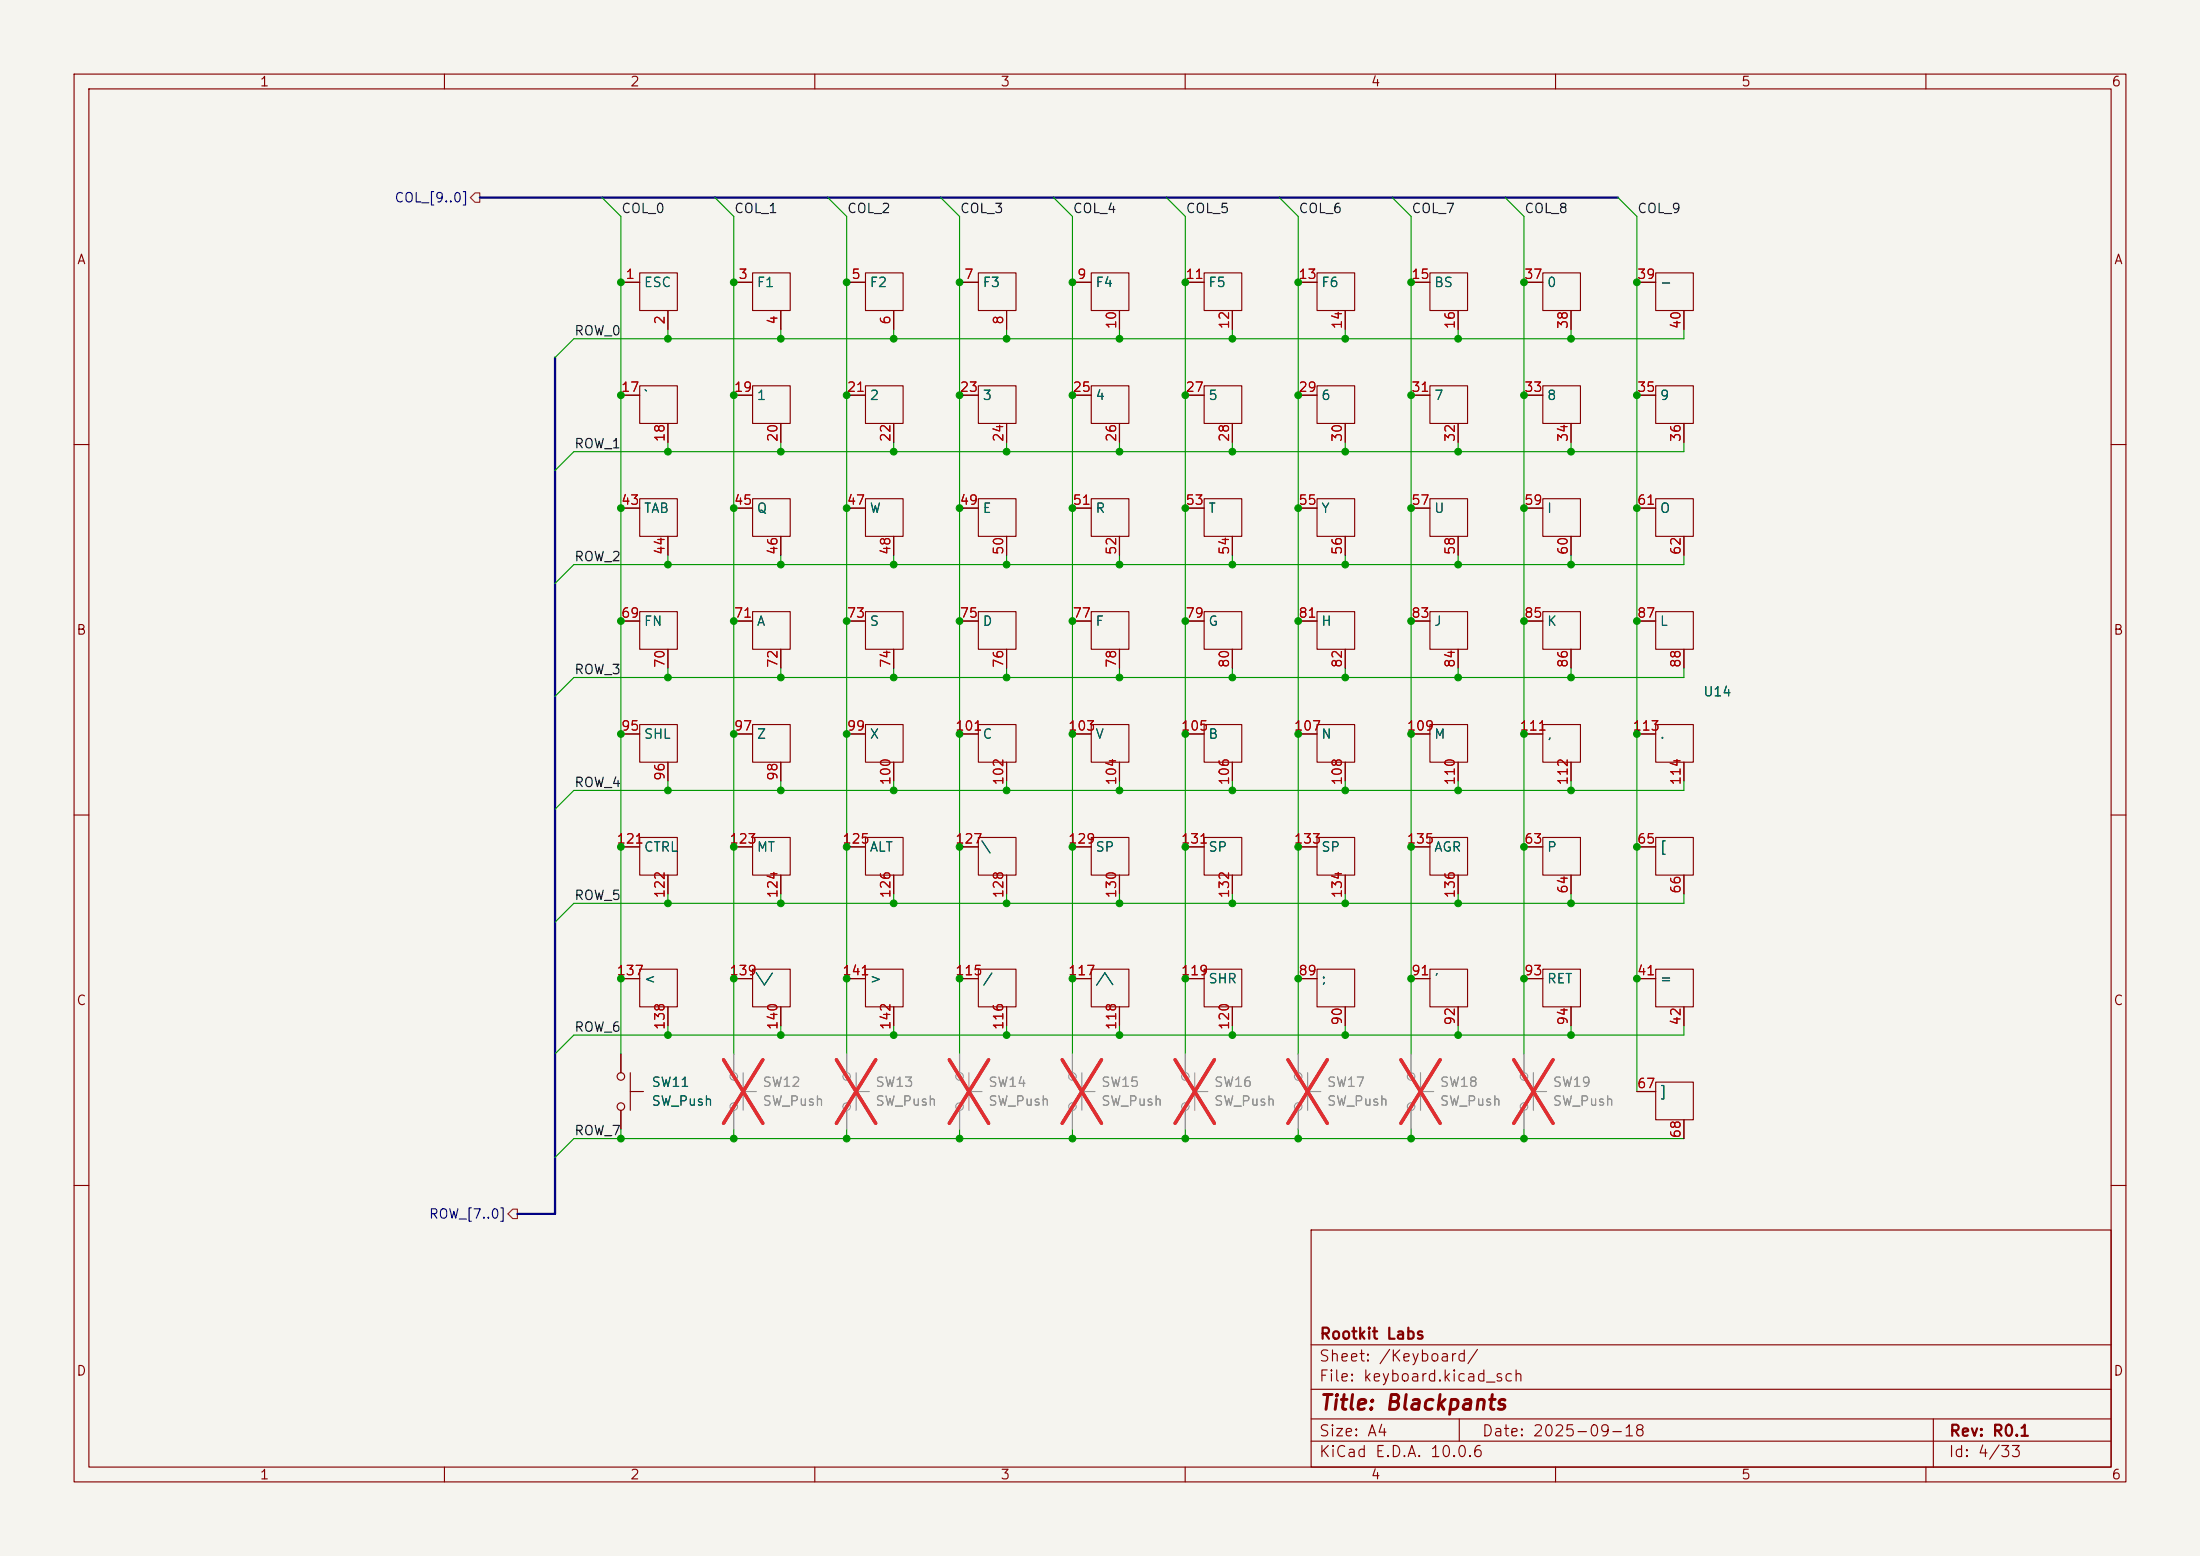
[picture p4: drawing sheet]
<svg xmlns="http://www.w3.org/2000/svg" width="297mm" height="210mm" viewBox="0 0 297 210" stroke-linecap="round" stroke-linejoin="round" font-family="sans-serif">
<path d="M0 0h297v210h-297z" fill="#f5f4ef" stroke="#f5f4ef" stroke-width=".14"/>
<g fill="none" stroke="#840000" stroke-width=".15">
<path d="M10 10h277v190h-277zM12 12h273v186h-273zM60 10v2M110 10v2M160 10v2M210 10v2M260 10v2M83.8 38.1h2.6M86.4 36.8h5v5.1h-5zM99.1 38.1h2.5M101.6 36.8h5.1v5.1h-5.1zM114.3 38.1h2.5"/>
<path d="M116.8 36.8h5.1v5.1h-5.1zM129.5 38.1h2.6M132.1 36.8h5.1v5.1h-5.1zM144.8 38.1h2.5M147.3 36.8h5.1v5.1h-5.1zM160 38.1h2.6M162.6 36.8h5v5.1h-5zM175.3 38.1h2.5M177.8 36.8h5.1v5.1h-5.1zM190.5 38.1h2.5M193 36.8h5.1v5.1h-5.1zM205.7 38.1h2.6"/>
<path d="M208.3 36.8h5.1v5.1h-5.1zM221 38.1h2.5M223.5 36.8h5.1v5.1h-5.1zM83.8 53.3h2.6M86.4 52.1h5v5.1h-5zM90.2 41.9v2.6M90.2 57.2v2.5M99.1 53.3h2.5M101.6 52.1h5.1v5.1h-5.1zM105.4 41.9v2.6M105.4 57.2v2.5M114.3 53.3h2.5"/>
<path d="M116.8 52.1h5.1v5.1h-5.1zM120.6 41.9v2.6M120.6 57.2v2.5M129.5 53.3h2.6M132.1 52.1h5.1v5.1h-5.1zM135.9 41.9v2.6M135.9 57.2v2.5M144.8 53.3h2.5M147.3 52.1h5.1v5.1h-5.1zM151.1 41.9v2.6M151.1 57.2v2.5M160 53.3h2.6"/>
<path d="M162.6 52.1h5v5.1h-5zM166.4 41.9v2.6M166.4 57.2v2.5M175.3 53.3h2.5M177.8 52.1h5.1v5.1h-5.1zM181.6 41.9v2.6M181.6 57.2v2.5M190.5 53.3h2.5M193 52.1h5.1v5.1h-5.1zM196.8 41.9v2.6M196.8 57.2v2.5M205.7 53.3h2.6"/>
<path d="M208.3 52.1h5.1v5.1h-5.1zM212.1 41.9v2.6M212.1 57.2v2.5M221 53.3h2.5M223.5 52.1h5.1v5.1h-5.1zM227.3 41.9v2.6M227.3 57.2v2.5M10 60h2M83.8 68.6h2.6M86.4 67.3h5v5.1h-5zM90.2 72.4v2.5M99.1 68.6h2.5"/>
<path d="M101.6 67.3h5.1v5.1h-5.1zM105.4 72.4v2.5M114.3 68.6h2.5M116.8 67.3h5.1v5.1h-5.1zM120.6 72.4v2.5M129.5 68.6h2.6M132.1 67.3h5.1v5.1h-5.1zM135.9 72.4v2.5M144.8 68.6h2.5M147.3 67.3h5.1v5.1h-5.1zM151.1 72.4v2.5M160 68.6h2.6"/>
<path d="M162.6 67.3h5v5.1h-5zM166.4 72.4v2.5M175.3 68.6h2.5M177.8 67.3h5.1v5.1h-5.1zM181.6 72.4v2.5M190.5 68.6h2.5M193 67.3h5.1v5.1h-5.1zM196.8 72.4v2.5M205.7 68.6h2.6M208.3 67.3h5.1v5.1h-5.1zM212.1 72.4v2.5M221 68.6h2.5"/>
<path d="M223.5 67.3h5.1v5.1h-5.1zM227.3 72.4v2.5M285 60h2M83.8 83.8h2.6M83.8 99.1h2.6M86.4 82.6h5v5h-5zM86.4 97.8h5v5.1h-5zM90.2 87.6v2.6M99.1 83.8h2.5M99.1 99.1h2.5M101.6 82.6h5.1v5h-5.1zM101.6 97.8h5.1v5.1h-5.1z"/>
<path d="M105.4 87.6v2.6M114.3 83.8h2.5M114.3 99.1h2.5M116.8 82.6h5.1v5h-5.1zM116.8 97.8h5.1v5.1h-5.1zM120.6 87.6v2.6M129.5 83.8h2.6M129.5 99.1h2.6M132.1 82.6h5.1v5h-5.1zM132.1 97.8h5.1v5.1h-5.1zM135.9 87.6v2.6M144.8 83.8h2.5"/>
<path d="M144.8 99.1h2.5M147.3 82.6h5.1v5h-5.1zM147.3 97.8h5.1v5.1h-5.1zM151.1 87.6v2.6M160 83.8h2.6M160 99.1h2.6M162.6 82.6h5v5h-5zM162.6 97.8h5v5.1h-5zM166.4 87.6v2.6M175.3 83.8h2.5M175.3 99.1h2.5M177.8 82.6h5.1v5h-5.1z"/>
<path d="M177.8 97.8h5.1v5.1h-5.1zM181.6 87.6v2.6M190.5 83.8h2.5M190.5 99.1h2.5M193 82.6h5.1v5h-5.1zM193 97.8h5.1v5.1h-5.1zM196.8 87.6v2.6M205.7 83.8h2.6M205.7 99.1h2.6M208.3 82.6h5.1v5h-5.1zM208.3 97.8h5.1v5.1h-5.1zM212.1 87.6v2.6"/>
<path d="M221 83.8h2.5M221 99.1h2.5M223.5 82.6h5.1v5h-5.1zM223.5 97.8h5.1v5.1h-5.1zM227.3 87.6v2.6M10 110h2M83.8 114.3h2.6M86.4 113h5v5.1h-5zM90.2 102.9v2.5M90.2 118.1v2.6M99.1 114.3h2.5M101.6 113h5.1v5.1h-5.1z"/>
<path d="M105.4 102.9v2.5M105.4 118.1v2.6M114.3 114.3h2.5M116.8 113h5.1v5.1h-5.1zM120.6 102.9v2.5M120.6 118.1v2.6M129.5 114.3h2.6M132.1 113h5.1v5.1h-5.1zM135.9 102.9v2.5M135.9 118.1v2.6M144.8 114.3h2.5M147.3 113h5.1v5.1h-5.1z"/>
<path d="M151.1 102.9v2.5M151.1 118.1v2.6M160 114.3h2.6M162.6 113h5v5.1h-5zM166.4 102.9v2.5M166.4 118.1v2.6M175.3 114.3h2.5M177.8 113h5.1v5.1h-5.1zM181.6 102.9v2.5M181.6 118.1v2.6M190.5 114.3h2.5M193 113h5.1v5.1h-5.1z"/>
<path d="M196.8 102.9v2.5M196.8 118.1v2.6M205.7 114.3h2.6M208.3 113h5.1v5.1h-5.1zM212.1 102.9v2.5M212.1 118.1v2.6M221 114.3h2.5M223.5 113h5.1v5.1h-5.1zM227.3 102.9v2.5M227.3 118.1v2.6M285 110h2M83.8 132.1h2.6"/>
<path d="M86.4 130.8h5v5.1h-5zM90.2 135.9v2.5M99.1 132.1h2.5M101.6 130.8h5.1v5.1h-5.1zM105.4 135.9v2.5M114.3 132.1h2.5M116.8 130.8h5.1v5.1h-5.1zM120.6 135.9v2.5M129.5 132.1h2.6M132.1 130.8h5.1v5.1h-5.1zM135.9 135.9v2.5M144.8 132.1h2.5"/>
<path d="M147.3 130.8h5.1v5.1h-5.1zM151.1 135.9v2.5M160 132.1h2.6M162.6 130.8h5v5.1h-5zM166.4 135.9v2.5M175.3 132.1h2.5M177.8 130.8h5.1v5.1h-5.1zM181.6 135.9v2.5M190.5 132.1h2.5M193 130.8h5.1v5.1h-5.1zM196.8 135.9v2.5M205.7 132.1h2.6"/>
<path d="M208.3 130.8h5.1v5.1h-5.1zM212.1 135.9v2.5M221 132.1h2.5M223.5 130.8h5.1v5.1h-5.1zM227.3 135.9v2.5M83.8 142.2v2.6M83.8 149.9v2.5M85.1 147.3h1.8M85.1 144.8v5.1M221 147.3h2.5M223.5 146.1h5.1v5h-5.1zM227.3 151.1v2.6"/>
<path d="M10 160h2M177 166h108v32h-108zM285 160h2M60 198v2M110 198v2M160 198v2M177 194.5h108M177 191.5h108M177 187.5h108M177 181.5h108M197 191.5v3M210 198v2"/>
<path d="M260 198v2M261 191.5v6.5"/>
<circle cx="83.8" cy="149.4" r=".51"/>
<circle cx="83.8" cy="145.3" r=".51"/>
</g>
<g fill="none" stroke="#9c9b98" stroke-width=".15">
<path d="M99.1 142.2v2.6M99.1 149.9v2.5M100.3 147.3h1.8M100.3 144.8v5.1M114.3 142.2v2.6M114.3 149.9v2.5M115.6 147.3h1.7M115.6 144.8v5.1M129.5 142.2v2.6M129.5 149.9v2.5M130.8 147.3h1.8M130.8 144.8v5.1"/>
<path d="M144.8 142.2v2.6M144.8 149.9v2.5M146 147.3h1.8M146 144.8v5.1M160 142.2v2.6M160 149.9v2.5M161.3 147.3h1.8M161.3 144.8v5.1M175.3 142.2v2.6M175.3 149.9v2.5M176.5 147.3h1.8M176.5 144.8v5.1"/>
<path d="M190.5 142.2v2.6M190.5 149.9v2.5M191.8 147.3h1.7M191.8 144.8v5.1M205.7 142.2v2.6M205.7 149.9v2.5M207 147.3h1.8M207 144.8v5.1"/>
<circle cx="99.1" cy="149.4" r=".51"/>
<circle cx="99.1" cy="145.3" r=".51"/>
<circle cx="114.3" cy="149.4" r=".51"/>
<circle cx="114.3" cy="145.3" r=".51"/>
<circle cx="129.5" cy="149.4" r=".51"/>
<circle cx="129.5" cy="145.3" r=".51"/>
<circle cx="144.8" cy="149.4" r=".51"/>
<circle cx="144.8" cy="145.3" r=".51"/>
<circle cx="160" cy="145.3" r=".51"/>
<circle cx="160" cy="149.4" r=".51"/>
<circle cx="175.3" cy="149.4" r=".51"/>
<circle cx="175.3" cy="145.3" r=".51"/>
<circle cx="190.5" cy="149.4" r=".51"/>
<circle cx="190.5" cy="145.3" r=".51"/>
<circle cx="205.7" cy="149.4" r=".51"/>
<circle cx="205.7" cy="145.3" r=".51"/>
</g>
<g fill="none" stroke="#e12e31" stroke-width=".46">
<path d="M97.7 143l5.3 8.6M103 143l-5.3 8.6M112.9 143l5.3 8.6M118.2 143l-5.3 8.6M128.2 143l5.3 8.6M133.5 143l-5.3 8.6M143.4 143l5.3 8.6M148.7 143l-5.3 8.6M158.6 143l5.3 8.6M163.9 143l-5.3 8.6M173.9 143l5.3 8.6M179.2 143l-5.3 8.6"/>
<path d="M189.1 143l5.3 8.6M194.4 143l-5.3 8.6M204.4 143l5.3 8.6M209.7 143l-5.3 8.6"/>
</g>
<path d="M64.1 26h.7v1.3h-.7l-.6-.6zM69.2 163.2h.6v1.3h-.6l-.6-.7z" fill="none" stroke="#725600" stroke-width=".15"/>
<path d="M64.8 26.7h153.6M74.9 48.3v115.5h-5.1" fill="none" stroke="#000084" stroke-width=".3"/>
<g fill="none" stroke="#009600" stroke-width=".15">
<path d="M81.3 26.7l2.5 2.5v113M96.5 26.7l2.6 2.5v113M111.8 26.7l2.5 2.5v113M127 26.7l2.5 2.5v113M142.2 26.7l2.6 2.5v113M157.5 26.7l2.5 2.5v113M172.7 26.7l2.6 2.5v113M188 26.7l2.5 2.5v113M203.2 26.7l2.5 2.5v113M218.4 26.7l2.6 2.5v118.1M90.2 44.5v1.2M90.2 59.7v1.3"/>
<path d="M105.4 44.5v1.2M105.4 59.7v1.3M120.6 44.5v1.2M120.6 59.7v1.3M135.9 44.5v1.2M135.9 59.7v1.3M151.1 44.5v1.2M151.1 59.7v1.3M166.4 44.5v1.2M166.4 59.7v1.3M181.6 44.5v1.2M181.6 59.7v1.3"/>
<path d="M196.8 44.5v1.2M196.8 59.7v1.3M212.1 44.5v1.2M212.1 59.7v1.3M227.3 44.5v1.2h-149.8l-2.6 2.6M227.3 59.7v1.3h-149.8l-2.6 2.5M90.2 74.9v1.3M105.4 74.9v1.3M120.6 74.9v1.3M135.9 74.9v1.3M151.1 74.9v1.3M166.4 74.9v1.3"/>
<path d="M181.6 74.9v1.3M196.8 74.9v1.3M212.1 74.9v1.3M227.3 74.9v1.3h-149.8l-2.6 2.5M90.2 90.2v1.2M105.4 90.2v1.2M120.6 90.2v1.2M135.9 90.2v1.2M151.1 90.2v1.2M166.4 90.2v1.2M181.6 90.2v1.2M196.8 90.2v1.2"/>
<path d="M212.1 90.2v1.2M227.3 90.2v1.2h-149.8l-2.6 2.6M90.2 105.4v1.3M105.4 105.4v1.3M120.6 105.4v1.3M135.9 105.4v1.3M151.1 105.4v1.3M166.4 105.4v1.3M181.6 105.4v1.3M196.8 105.4v1.3M212.1 105.4v1.3M227.3 105.4v1.3h-149.8l-2.6 2.5"/>
<path d="M90.2 120.7v1.2M90.2 138.4v1.3M105.4 120.7v1.2M105.4 138.4v1.3M120.6 120.7v1.2M120.6 138.4v1.3M135.9 120.7v1.2M135.9 138.4v1.3M151.1 120.7v1.2M151.1 138.4v1.3M166.4 120.7v1.2M166.4 138.4v1.3"/>
<path d="M181.6 120.7v1.2M181.6 138.4v1.3M196.8 120.7v1.2M196.8 138.4v1.3M212.1 120.7v1.2M212.1 138.4v1.3M227.3 120.7v1.2h-149.8l-2.6 2.6M227.3 138.4v1.3h-149.8l-2.6 2.5M83.8 152.4v1.3M99.1 152.4v1.3M114.3 152.4v1.3M129.5 152.4v1.3"/>
<path d="M144.8 152.4v1.3M160 152.4v1.3M175.3 152.4v1.3M190.5 152.4v1.3M205.7 152.4v1.3M227.3 153.7h-149.8l-2.6 2.5"/>
</g>
<g fill="#009600" stroke="#009600" stroke-width=".14">
<circle cx="90.2" cy="45.7" r=".46"/>
<circle cx="90.2" cy="61" r=".46"/>
<circle cx="83.8" cy="68.6" r=".46"/>
<circle cx="99.1" cy="68.6" r=".46"/>
<circle cx="83.8" cy="38.1" r=".46"/>
<circle cx="90.2" cy="76.2" r=".46"/>
<circle cx="83.8" cy="53.3" r=".46"/>
<circle cx="105.4" cy="121.9" r=".46"/>
<circle cx="99.1" cy="114.3" r=".46"/>
<circle cx="114.3" cy="153.7" r=".46"/>
<circle cx="90.2" cy="139.7" r=".46"/>
<circle cx="83.8" cy="132.1" r=".46"/>
<circle cx="99.1" cy="153.7" r=".46"/>
<circle cx="83.8" cy="153.7" r=".46"/>
<circle cx="90.2" cy="121.9" r=".46"/>
<circle cx="83.8" cy="114.3" r=".46"/>
<circle cx="99.1" cy="132.1" r=".46"/>
<circle cx="105.4" cy="139.7" r=".46"/>
<circle cx="99.1" cy="83.8" r=".46"/>
<circle cx="105.4" cy="91.4" r=".46"/>
<circle cx="83.8" cy="99.1" r=".46"/>
<circle cx="105.4" cy="106.7" r=".46"/>
<circle cx="99.1" cy="99.1" r=".46"/>
<circle cx="90.2" cy="106.7" r=".46"/>
<circle cx="114.3" cy="83.8" r=".46"/>
<circle cx="90.2" cy="91.4" r=".46"/>
<circle cx="83.8" cy="83.8" r=".46"/>
<circle cx="120.6" cy="106.7" r=".46"/>
<circle cx="129.5" cy="114.3" r=".46"/>
<circle cx="135.9" cy="121.9" r=".46"/>
<circle cx="114.3" cy="132.1" r=".46"/>
<circle cx="120.6" cy="139.7" r=".46"/>
<circle cx="129.5" cy="132.1" r=".46"/>
<circle cx="114.3" cy="114.3" r=".46"/>
<circle cx="120.6" cy="121.9" r=".46"/>
<circle cx="129.5" cy="153.7" r=".46"/>
<circle cx="135.9" cy="139.7" r=".46"/>
<circle cx="120.6" cy="91.4" r=".46"/>
<circle cx="135.9" cy="91.4" r=".46"/>
<circle cx="114.3" cy="99.1" r=".46"/>
<circle cx="129.5" cy="99.1" r=".46"/>
<circle cx="135.9" cy="106.7" r=".46"/>
<circle cx="129.5" cy="83.8" r=".46"/>
<circle cx="114.3" cy="53.3" r=".46"/>
<circle cx="114.3" cy="38.1" r=".46"/>
<circle cx="105.4" cy="45.7" r=".46"/>
<circle cx="114.3" cy="68.6" r=".46"/>
<circle cx="105.4" cy="76.2" r=".46"/>
<circle cx="105.4" cy="61" r=".46"/>
<circle cx="120.6" cy="76.2" r=".46"/>
<circle cx="120.6" cy="45.7" r=".46"/>
<circle cx="120.6" cy="61" r=".46"/>
<circle cx="99.1" cy="38.1" r=".46"/>
<circle cx="99.1" cy="53.3" r=".46"/>
<circle cx="221" cy="68.6" r=".46"/>
<circle cx="196.8" cy="61" r=".46"/>
<circle cx="190.5" cy="68.6" r=".46"/>
<circle cx="181.6" cy="76.2" r=".46"/>
<circle cx="181.6" cy="61" r=".46"/>
<circle cx="196.8" cy="91.4" r=".46"/>
<circle cx="190.5" cy="83.8" r=".46"/>
<circle cx="196.8" cy="76.2" r=".46"/>
<circle cx="205.7" cy="83.8" r=".46"/>
<circle cx="205.7" cy="53.3" r=".46"/>
<circle cx="212.1" cy="61" r=".46"/>
<circle cx="205.7" cy="68.6" r=".46"/>
<circle cx="212.1" cy="76.2" r=".46"/>
<circle cx="221" cy="83.8" r=".46"/>
<circle cx="212.1" cy="91.4" r=".46"/>
<circle cx="221" cy="53.3" r=".46"/>
<circle cx="205.7" cy="114.3" r=".46"/>
<circle cx="196.8" cy="106.7" r=".46"/>
<circle cx="190.5" cy="114.3" r=".46"/>
<circle cx="181.6" cy="121.9" r=".46"/>
<circle cx="205.7" cy="99.1" r=".46"/>
<circle cx="221" cy="99.1" r=".46"/>
<circle cx="212.1" cy="106.7" r=".46"/>
<circle cx="221" cy="114.3" r=".46"/>
<circle cx="160" cy="83.8" r=".46"/>
<circle cx="151.1" cy="76.2" r=".46"/>
<circle cx="144.8" cy="83.8" r=".46"/>
<circle cx="166.4" cy="45.7" r=".46"/>
<circle cx="151.1" cy="61" r=".46"/>
<circle cx="135.9" cy="45.7" r=".46"/>
<circle cx="144.8" cy="53.3" r=".46"/>
<circle cx="129.5" cy="53.3" r=".46"/>
<circle cx="135.9" cy="76.2" r=".46"/>
<circle cx="135.9" cy="61" r=".46"/>
<circle cx="129.5" cy="68.6" r=".46"/>
<circle cx="160" cy="38.1" r=".46"/>
<circle cx="144.8" cy="68.6" r=".46"/>
<circle cx="144.8" cy="38.1" r=".46"/>
<circle cx="129.5" cy="38.1" r=".46"/>
<circle cx="166.4" cy="91.4" r=".46"/>
<circle cx="151.1" cy="91.4" r=".46"/>
<circle cx="160" cy="53.3" r=".46"/>
<circle cx="151.1" cy="45.7" r=".46"/>
<circle cx="175.3" cy="53.3" r=".46"/>
<circle cx="166.4" cy="61" r=".46"/>
<circle cx="160" cy="68.6" r=".46"/>
<circle cx="166.4" cy="76.2" r=".46"/>
<circle cx="175.3" cy="83.8" r=".46"/>
<circle cx="175.3" cy="68.6" r=".46"/>
<circle cx="160" cy="153.7" r=".46"/>
<circle cx="166.4" cy="139.7" r=".46"/>
<circle cx="175.3" cy="153.7" r=".46"/>
<circle cx="190.5" cy="153.7" r=".46"/>
<circle cx="205.7" cy="153.7" r=".46"/>
<circle cx="160" cy="132.1" r=".46"/>
<circle cx="166.4" cy="121.9" r=".46"/>
<circle cx="175.3" cy="132.1" r=".46"/>
<circle cx="151.1" cy="139.7" r=".46"/>
<circle cx="181.6" cy="139.7" r=".46"/>
<circle cx="144.8" cy="153.7" r=".46"/>
<circle cx="175.3" cy="114.3" r=".46"/>
<circle cx="160" cy="114.3" r=".46"/>
<circle cx="190.5" cy="132.1" r=".46"/>
<circle cx="166.4" cy="106.7" r=".46"/>
<circle cx="181.6" cy="106.7" r=".46"/>
<circle cx="190.5" cy="99.1" r=".46"/>
<circle cx="151.1" cy="106.7" r=".46"/>
<circle cx="144.8" cy="99.1" r=".46"/>
<circle cx="175.3" cy="99.1" r=".46"/>
<circle cx="181.6" cy="91.4" r=".46"/>
<circle cx="160" cy="99.1" r=".46"/>
<circle cx="144.8" cy="114.3" r=".46"/>
<circle cx="151.1" cy="121.9" r=".46"/>
<circle cx="144.8" cy="132.1" r=".46"/>
<circle cx="190.5" cy="38.1" r=".46"/>
<circle cx="212.1" cy="45.7" r=".46"/>
<circle cx="221" cy="38.1" r=".46"/>
<circle cx="190.5" cy="53.3" r=".46"/>
<circle cx="181.6" cy="45.7" r=".46"/>
<circle cx="196.8" cy="45.7" r=".46"/>
<circle cx="205.7" cy="38.1" r=".46"/>
<circle cx="175.3" cy="38.1" r=".46"/>
<circle cx="196.8" cy="139.7" r=".46"/>
<circle cx="221" cy="132.1" r=".46"/>
<circle cx="205.7" cy="132.1" r=".46"/>
<circle cx="196.8" cy="121.9" r=".46"/>
<circle cx="212.1" cy="121.9" r=".46"/>
<circle cx="212.1" cy="139.7" r=".46"/>
</g>
<text font-size="2" fill="#840000" x="178" y="190.8">Title: Blackpants</text>
<g font-size="1.5" fill="#840000">
<text x="178" y="184.1">Sheet: /Keyboard/</text>
<text x="178" y="181.1">Rootkit Labs</text>
<text x="178" y="186.8">File: keyboard.kicad_sch</text>
<text x="178" y="197">KiCad E.D.A. 10.0.6</text>
<text x="178" y="194.2">Size: A4</text>
<text x="200" y="194.2">Date: 2025-09-18</text>
<text x="263" y="197">Id: 4/33</text>
<text x="263" y="194.2">Rev: R0.1</text>
</g>
<g font-size="1.3" fill="#840000">
<text x="35" y="12">1</text>
<text x="85" y="12">2</text>
<text x="135" y="12">3</text>
<text x="185" y="12">4</text>
<text x="235" y="12">5</text>
<text x="285" y="12">6</text>
<text x="10.3" y="36">A</text>
<text x="285.3" y="36">A</text>
<text x="10.2" y="86">B</text>
<text x="285.2" y="86">B</text>
<text x="10.2" y="136">C</text>
<text x="285.2" y="136">C</text>
<text x="10.2" y="186">D</text>
<text x="285.2" y="186">D</text>
<text x="35" y="200">1</text>
<text x="85" y="200">2</text>
<text x="135" y="200">3</text>
<text x="185" y="200">4</text>
<text x="235" y="200">5</text>
<text x="285" y="200">6</text>
</g>
<g font-size="1.3" fill="#000084">
<text x="53.2" y="27.6">COL_[9..0]</text>
<text x="57.8" y="164.8">ROW_[7..0]</text>
</g>
<g font-size="1.3" fill="#0f0f0f">
<text x="83.8" y="29.1">COL_0</text>
<text x="99" y="29.1">COL_1</text>
<text x="114.3" y="29.1">COL_2</text>
<text x="129.5" y="29.1">COL_3</text>
<text x="144.8" y="29.1">COL_4</text>
<text x="160" y="29.1">COL_5</text>
<text x="175.2" y="29.1">COL_6</text>
<text x="190.5" y="29.1">COL_7</text>
<text x="205.7" y="29.1">COL_8</text>
<text x="221" y="29.1">COL_9</text>
<text x="77.4" y="45.6">ROW_0</text>
<text x="77.4" y="60.8">ROW_1</text>
<text x="77.4" y="76.1">ROW_2</text>
<text x="77.4" y="91.3">ROW_3</text>
<text x="77.4" y="106.6">ROW_4</text>
<text x="77.4" y="121.8">ROW_5</text>
<text x="77.4" y="139.6">ROW_6</text>
<text x="77.4" y="153.5">ROW_7</text>
</g>
<g font-size="1.3" fill="#a90000">
<text x="84.4" y="38">1</text>
<text x="99.6" y="38">3</text>
<text x="114.8" y="38">5</text>
<text x="130.1" y="38">7</text>
<text x="145.3" y="38">9</text>
<text x="160" y="38">11</text>
<text x="175.2" y="38">13</text>
<text x="190.4" y="38">15</text>
<text x="205.7" y="38">37</text>
<text x="220.9" y="38">39</text>
<text x="90" y="43.9" transform="rotate(-90 90 43.9)">2</text>
<text x="105.3" y="43.9" transform="rotate(-90 105.3 43.9)">4</text>
<text x="120.5" y="43.9" transform="rotate(-90 120.5 43.9)">6</text>
<text x="135.8" y="43.9" transform="rotate(-90 135.8 43.9)">8</text>
<text x="151" y="44.5" transform="rotate(-90 151 44.5)">10</text>
<text x="166.2" y="44.5" transform="rotate(-90 166.2 44.5)">12</text>
<text x="181.5" y="44.5" transform="rotate(-90 181.5 44.5)">14</text>
<text x="196.7" y="44.5" transform="rotate(-90 196.7 44.5)">16</text>
<text x="212" y="44.5" transform="rotate(-90 212 44.5)">38</text>
<text x="227.2" y="44.5" transform="rotate(-90 227.2 44.5)">40</text>
<text x="83.8" y="53.2">17</text>
<text x="99" y="53.2">19</text>
<text x="114.2" y="53.2">21</text>
<text x="129.5" y="53.2">23</text>
<text x="144.7" y="53.2">25</text>
<text x="160" y="53.2">27</text>
<text x="175.2" y="53.2">29</text>
<text x="190.4" y="53.2">31</text>
<text x="205.7" y="53.2">33</text>
<text x="220.9" y="53.2">35</text>
<text x="90" y="59.8" transform="rotate(-90 90 59.8)">18</text>
<text x="105.3" y="59.8" transform="rotate(-90 105.3 59.8)">20</text>
<text x="120.5" y="59.8" transform="rotate(-90 120.5 59.8)">22</text>
<text x="135.8" y="59.8" transform="rotate(-90 135.8 59.8)">24</text>
<text x="151" y="59.8" transform="rotate(-90 151 59.8)">26</text>
<text x="166.2" y="59.8" transform="rotate(-90 166.2 59.8)">28</text>
<text x="181.5" y="59.8" transform="rotate(-90 181.5 59.8)">30</text>
<text x="196.7" y="59.8" transform="rotate(-90 196.7 59.8)">32</text>
<text x="212" y="59.8" transform="rotate(-90 212 59.8)">34</text>
<text x="227.2" y="59.8" transform="rotate(-90 227.2 59.8)">36</text>
<text x="83.8" y="68.4">43</text>
<text x="99" y="68.4">45</text>
<text x="114.2" y="68.4">47</text>
<text x="129.5" y="68.4">49</text>
<text x="144.7" y="68.4">51</text>
<text x="160" y="68.4">53</text>
<text x="175.2" y="68.4">55</text>
<text x="190.4" y="68.4">57</text>
<text x="205.7" y="68.4">59</text>
<text x="220.9" y="68.4">61</text>
<text x="90" y="75" transform="rotate(-90 90 75)">44</text>
<text x="105.3" y="75" transform="rotate(-90 105.3 75)">46</text>
<text x="120.5" y="75" transform="rotate(-90 120.5 75)">48</text>
<text x="135.8" y="75" transform="rotate(-90 135.8 75)">50</text>
<text x="151" y="75" transform="rotate(-90 151 75)">52</text>
<text x="166.2" y="75" transform="rotate(-90 166.2 75)">54</text>
<text x="181.5" y="75" transform="rotate(-90 181.5 75)">56</text>
<text x="196.7" y="75" transform="rotate(-90 196.7 75)">58</text>
<text x="212" y="75" transform="rotate(-90 212 75)">60</text>
<text x="227.2" y="75" transform="rotate(-90 227.2 75)">62</text>
<text x="83.8" y="83.7">69</text>
<text x="99" y="83.7">71</text>
<text x="114.2" y="83.7">73</text>
<text x="129.5" y="83.7">75</text>
<text x="144.7" y="83.7">77</text>
<text x="160" y="83.7">79</text>
<text x="175.2" y="83.7">81</text>
<text x="190.4" y="83.7">83</text>
<text x="205.7" y="83.7">85</text>
<text x="220.9" y="83.7">87</text>
<text x="90" y="90.2" transform="rotate(-90 90 90.2)">70</text>
<text x="105.3" y="90.2" transform="rotate(-90 105.3 90.2)">72</text>
<text x="120.5" y="90.2" transform="rotate(-90 120.5 90.2)">74</text>
<text x="135.8" y="90.2" transform="rotate(-90 135.8 90.2)">76</text>
<text x="151" y="90.2" transform="rotate(-90 151 90.2)">78</text>
<text x="166.2" y="90.2" transform="rotate(-90 166.2 90.2)">80</text>
<text x="181.5" y="90.2" transform="rotate(-90 181.5 90.2)">82</text>
<text x="196.7" y="90.2" transform="rotate(-90 196.7 90.2)">84</text>
<text x="212" y="90.2" transform="rotate(-90 212 90.2)">86</text>
<text x="227.2" y="90.2" transform="rotate(-90 227.2 90.2)">88</text>
<text x="83.8" y="98.9">95</text>
<text x="99" y="98.9">97</text>
<text x="114.2" y="98.9">99</text>
<text x="128.9" y="98.9">101</text>
<text x="144.1" y="98.9">103</text>
<text x="159.3" y="98.9">105</text>
<text x="174.6" y="98.9">107</text>
<text x="189.8" y="98.9">109</text>
<text x="205.1" y="98.9">111</text>
<text x="220.3" y="98.9">113</text>
<text x="90" y="105.5" transform="rotate(-90 90 105.5)">96</text>
<text x="105.3" y="105.5" transform="rotate(-90 105.3 105.5)">98</text>
<text x="120.5" y="106.1" transform="rotate(-90 120.5 106.1)">100</text>
<text x="135.8" y="106.1" transform="rotate(-90 135.8 106.1)">102</text>
<text x="151" y="106.1" transform="rotate(-90 151 106.1)">104</text>
<text x="166.2" y="106.1" transform="rotate(-90 166.2 106.1)">106</text>
<text x="181.5" y="106.1" transform="rotate(-90 181.5 106.1)">108</text>
<text x="196.7" y="106.1" transform="rotate(-90 196.7 106.1)">110</text>
<text x="212" y="106.1" transform="rotate(-90 212 106.1)">112</text>
<text x="227.2" y="106.1" transform="rotate(-90 227.2 106.1)">114</text>
<text x="83.1" y="114.2">121</text>
<text x="98.4" y="114.2">123</text>
<text x="113.6" y="114.2">125</text>
<text x="128.9" y="114.2">127</text>
<text x="144.1" y="114.2">129</text>
<text x="159.3" y="114.2">131</text>
<text x="174.6" y="114.2">133</text>
<text x="189.8" y="114.2">135</text>
<text x="205.7" y="114.2">63</text>
<text x="220.9" y="114.2">65</text>
<text x="90" y="121.3" transform="rotate(-90 90 121.3)">122</text>
<text x="105.3" y="121.3" transform="rotate(-90 105.3 121.3)">124</text>
<text x="120.5" y="121.3" transform="rotate(-90 120.5 121.3)">126</text>
<text x="135.8" y="121.3" transform="rotate(-90 135.8 121.3)">128</text>
<text x="151" y="121.3" transform="rotate(-90 151 121.3)">130</text>
<text x="166.2" y="121.3" transform="rotate(-90 166.2 121.3)">132</text>
<text x="181.5" y="121.3" transform="rotate(-90 181.5 121.3)">134</text>
<text x="196.7" y="121.3" transform="rotate(-90 196.7 121.3)">136</text>
<text x="212" y="120.7" transform="rotate(-90 212 120.7)">64</text>
<text x="227.2" y="120.7" transform="rotate(-90 227.2 120.7)">66</text>
<text x="83.1" y="131.9">137</text>
<text x="98.4" y="131.9">139</text>
<text x="113.6" y="131.9">141</text>
<text x="128.9" y="131.9">115</text>
<text x="144.1" y="131.9">117</text>
<text x="159.3" y="131.9">119</text>
<text x="175.2" y="131.9">89</text>
<text x="190.4" y="131.9">91</text>
<text x="205.7" y="131.9">93</text>
<text x="220.9" y="131.9">41</text>
<text x="90" y="139.1" transform="rotate(-90 90 139.1)">138</text>
<text x="105.3" y="139.1" transform="rotate(-90 105.3 139.1)">140</text>
<text x="120.5" y="139.1" transform="rotate(-90 120.5 139.1)">142</text>
<text x="135.8" y="139.1" transform="rotate(-90 135.8 139.1)">116</text>
<text x="151" y="139.1" transform="rotate(-90 151 139.1)">118</text>
<text x="166.2" y="139.1" transform="rotate(-90 166.2 139.1)">120</text>
<text x="181.5" y="138.5" transform="rotate(-90 181.5 138.5)">90</text>
<text x="196.7" y="138.5" transform="rotate(-90 196.7 138.5)">92</text>
<text x="212" y="138.5" transform="rotate(-90 212 138.5)">94</text>
<text x="227.2" y="138.5" transform="rotate(-90 227.2 138.5)">42</text>
<text x="220.9" y="147.2">67</text>
<text x="227.2" y="153.7" transform="rotate(-90 227.2 153.7)">68</text>
</g>
<g font-size="1.3" fill="#006464">
<text x="86.8" y="39.1">ESC</text>
<text x="102.1" y="39.1">F1</text>
<text x="117.3" y="39.1">F2</text>
<text x="132.6" y="39.1">F3</text>
<text x="147.8" y="39.1">F4</text>
<text x="163" y="39.1">F5</text>
<text x="178.3" y="39.1">F6</text>
<text x="193.5" y="39.1">BS</text>
<text x="208.8" y="39.1">0</text>
<text x="224" y="39.1">-</text>
<text x="86.8" y="54.3">`</text>
<text x="102.1" y="54.3">1</text>
<text x="117.3" y="54.3">2</text>
<text x="132.6" y="54.3">3</text>
<text x="147.8" y="54.3">4</text>
<text x="163" y="54.3">5</text>
<text x="178.3" y="54.3">6</text>
<text x="193.5" y="54.3">7</text>
<text x="208.8" y="54.3">8</text>
<text x="224" y="54.3">9</text>
<text x="86.8" y="69.5">TAB</text>
<text x="102.1" y="69.5">Q</text>
<text x="117.3" y="69.5">W</text>
<text x="132.6" y="69.5">E</text>
<text x="147.8" y="69.5">R</text>
<text x="163" y="69.5">T</text>
<text x="178.3" y="69.5">Y</text>
<text x="193.5" y="69.5">U</text>
<text x="208.8" y="69.5">I</text>
<text x="224" y="69.5">O</text>
<text x="86.8" y="84.8">FN</text>
<text x="102.1" y="84.8">A</text>
<text x="117.3" y="84.8">S</text>
<text x="132.6" y="84.8">D</text>
<text x="147.8" y="84.8">F</text>
<text x="163" y="84.8">G</text>
<text x="178.3" y="84.8">H</text>
<text x="193.5" y="84.8">J</text>
<text x="208.8" y="84.8">K</text>
<text x="224" y="84.8">L</text>
<text x="229.9" y="94.3">U14</text>
<text x="86.8" y="100">SHL</text>
<text x="102.1" y="100">Z</text>
<text x="117.3" y="100">X</text>
<text x="132.6" y="100">C</text>
<text x="147.8" y="100">V</text>
<text x="163" y="100">B</text>
<text x="178.3" y="100">N</text>
<text x="193.5" y="100">M</text>
<text x="208.8" y="100">,</text>
<text x="224" y="100">.</text>
<text x="86.8" y="115.3">CTRL</text>
<text x="102.1" y="115.3">MT</text>
<text x="117.3" y="115.3">ALT</text>
<text x="132.6" y="115.3">\</text>
<text x="147.8" y="115.3">SP</text>
<text x="163" y="115.3">SP</text>
<text x="178.3" y="115.3">SP</text>
<text x="193.5" y="115.3">AGR</text>
<text x="208.8" y="115.3">P</text>
<text x="224" y="115.3">[</text>
<text x="86.8" y="133">&lt;</text>
<text x="102.1" y="133">\/</text>
<text x="117.3" y="133">&gt;</text>
<text x="132.6" y="133">/</text>
<text x="147.8" y="133">/\</text>
<text x="163" y="133">SHR</text>
<text x="178.3" y="133">;</text>
<text x="193.5" y="133">'</text>
<text x="208.8" y="133">RET</text>
<text x="224" y="133">=</text>
<text x="87.9" y="147">SW11</text>
<text x="87.9" y="149.6">SW_Push</text>
<text x="224" y="148.3">]</text>
</g>
<g font-size="1.3" fill="#939391">
<text x="102.9" y="147">SW12</text>
<text x="102.9" y="149.6">SW_Push</text>
<text x="118.1" y="147">SW13</text>
<text x="118.1" y="149.6">SW_Push</text>
<text x="133.3" y="147">SW14</text>
<text x="133.3" y="149.6">SW_Push</text>
<text x="148.6" y="147">SW15</text>
<text x="148.6" y="149.6">SW_Push</text>
<text x="163.8" y="147">SW16</text>
<text x="163.8" y="149.6">SW_Push</text>
<text x="179.1" y="147">SW17</text>
<text x="179.1" y="149.6">SW_Push</text>
<text x="194.3" y="147">SW18</text>
<text x="194.3" y="149.6">SW_Push</text>
<text x="209.5" y="147">SW19</text>
<text x="209.5" y="149.6">SW_Push</text>
</g>
</svg>
